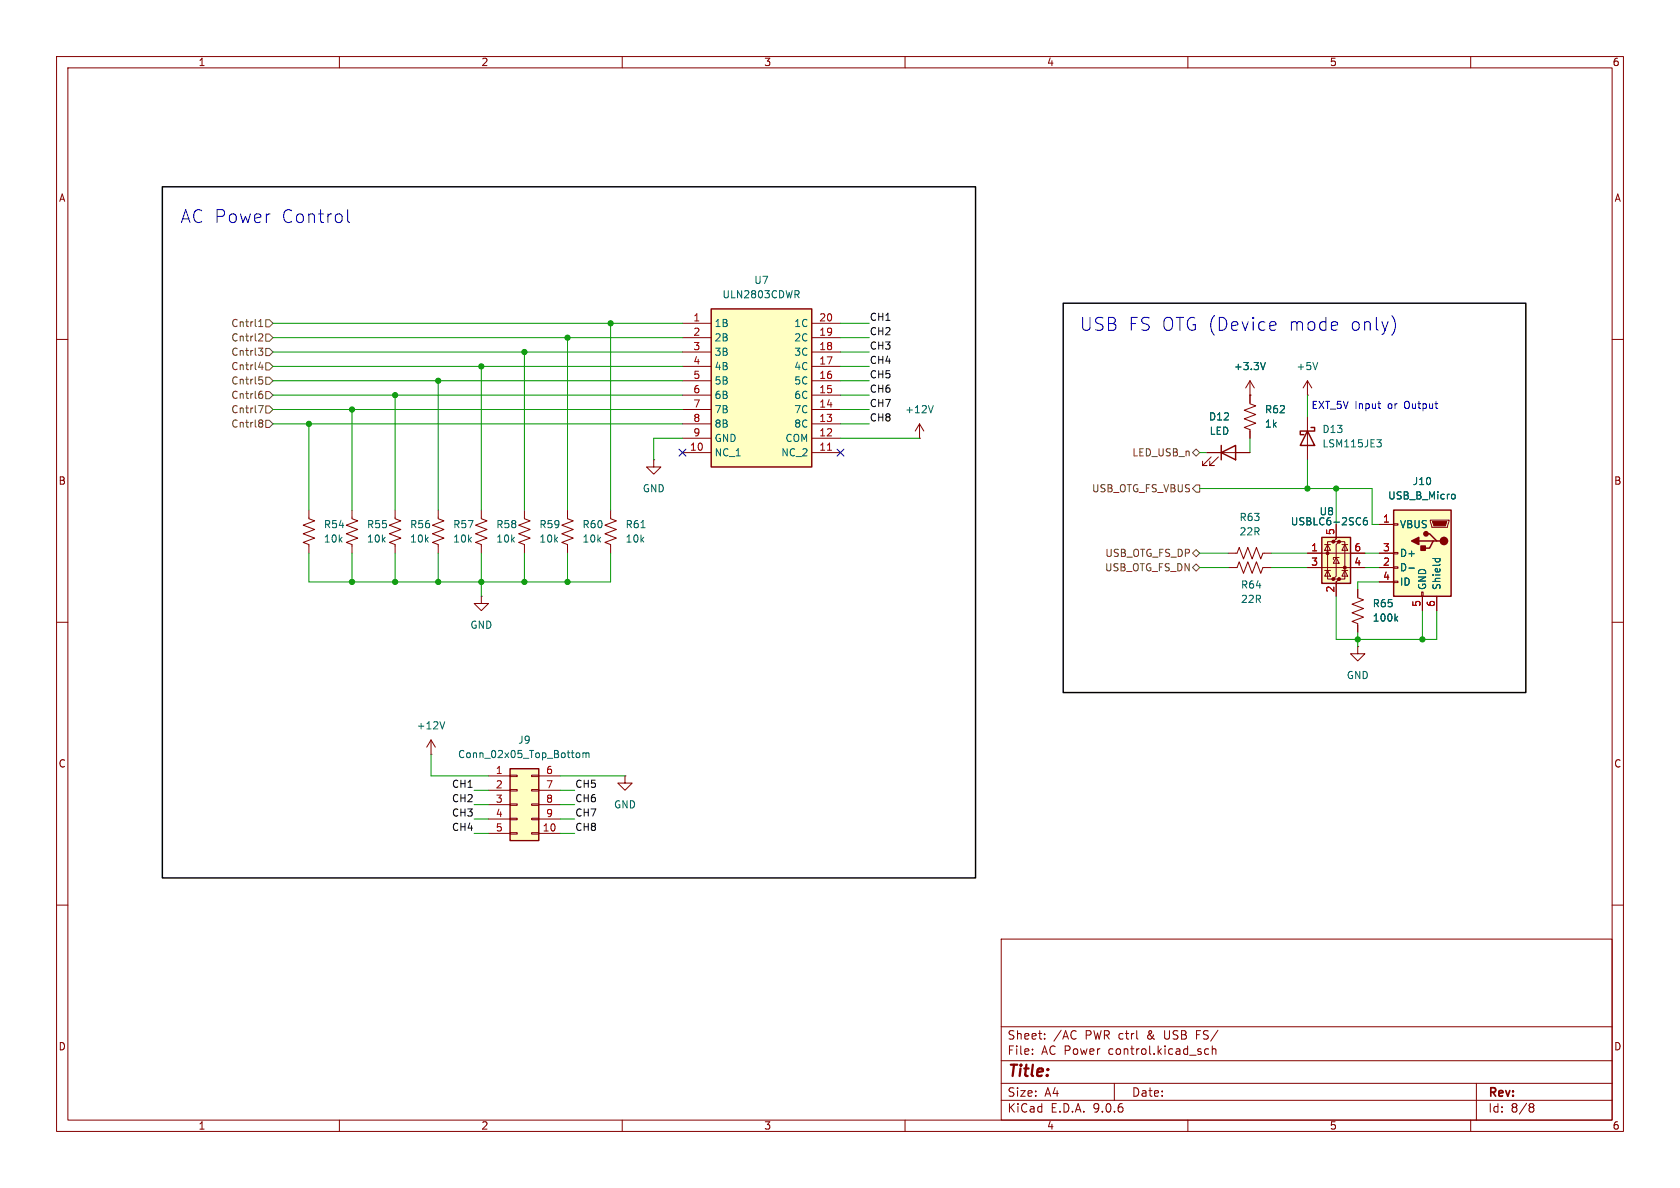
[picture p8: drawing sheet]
<svg xmlns="http://www.w3.org/2000/svg" width="297mm" height="210mm" viewBox="0 0 297 210" stroke-linecap="round" stroke-linejoin="round" font-family="sans-serif">
<g fill="none" stroke="#840000" stroke-width=".18">
<path d="M10 10h277v190h-277zM12 12h273v186h-273zM60 10v2M110 10v2M160 10v2M210 10v2M260 10v2M10 60h2M221 69.9h.1M221 67.3l-.8 1.3M221 67.3l.7 1.3M221 67.3v2.6"/>
<path d="M231.1 69.9h.1M231.1 67.3l-.7 1.3M231.1 67.3l.8 1.3M231.1 67.3v2.6M285 60h2M62.2 90.2v1.5l1 .4-2 .7 2 .8-2 .8 2 .7-2 .8 1 .4v1.5M69.8 90.2v1.5l1.1 .4-2.1 .7 2.1 .8-2.1 .8 2.1 .7-2.1 .8 1 .4v1.5M77.5 90.2v1.5l1 .4-2 .7 2 .8-2 .8 2 .7-2 .8 1 .4v1.5M92.7 90.2v1.5l1 .4-2 .7 2 .8-2 .8 2 .7-2 .8 1 .4v1.5M100.3 90.2v1.5l1 .4-2 .7 2 .8-2 .8 2 .7-2 .8 1 .4v1.5M213.4 80h7.6M214.1 80.8l-1.5 1.5h.8h-.8v-.8"/>
<path d="M215.4 80.8l-1.5 1.5h.7h-.7v-.8M10 110h2M285 110h2M110.5 137.2v1.2h1.3l-1.3 1.3-1.3-1.3h1.3M110.5 137.2h.1M10 160h2M177 166h108v32h-108zM285 160h2M60 198v2M110 198v2M160 198v2M177 194.5h108"/>
<path d="M177 191.5h108M177 187.5h108M177 181.5h108M182.5 186.3v.1M182.5 185.5v.1M184.7 183.6v.1M184.7 182.8v.1M197 191.5v3M210 198v2M213.7 185.5l-.5-.1-.2 .3v.4l.1 .2h.6M214.3 185.5l.2-.1 .4 .1 .1 .9M214.3 184.9v1.5"/>
<path d="M260 198v2M261 191.5v6.5M270.6 195.1l.4 .1 .2 .2-.3 .3M270.6 195.7h.3M270.9 195.7l.2 .2 .1 .4-.2 .2-.4 .1"/>
</g>
<path d="M223.7 64.1l-.4 1.2M233 64.1l-.5 1.2" fill="none" stroke="#006464" stroke-width=".18"/>
<path d="M215.9 78.7v2.6M215.9 80l2.5-1.3v2.6z" fill="none" stroke="#840000" stroke-width=".25"/>
<path d="M125.7 54.6h17.8v28h-17.8z" fill="#ffffc2"/>
<path d="M125.7 54.6h17.8v28h-17.8z" fill="none" stroke="#840000" stroke-width=".25"/>
<g fill="none" stroke="#840000" stroke-width=".18">
<path d="M120.6 57.2h5.1M120.6 59.7h5.1M143.5 57.2h5.1M143.5 59.7h5.1M120.6 62.2h5.1M120.6 64.8h5.1M120.6 67.3h5.1M120.6 69.9h5.1M120.6 72.4h5.1M120.6 74.9h5.1M120.6 77.5h5.1M143.5 62.2h5.1"/>
<path d="M143.5 64.8h5.1M143.5 67.3h5.1M143.5 69.9h5.1M143.5 72.4h5.1M143.5 74.9h5.1M143.5 77.5h5.1M85.1 90.2v1.5l1 .4-2 .7 2 .8-2 .8 2 .7-2 .8 1 .4v1.5M107.9 90.2v1.5l1.1 .4-2.1 .7 2.1 .8-2.1 .8 2.1 .7-2.1 .8 1 .4v1.5M115.6 81.3v1.3h1.2l-1.2 1.2-1.3-1.2h1.3M115.6 81.3h.1M120.6 80h5.1M143.5 80h5.1"/>
<path d="M85.1 105.4v1.3h1.3l-1.3 1.3-1.3-1.3h1.3M85.1 105.4h.1M76.2 133.4h.1M76.2 130.8l-.8 1.3M76.2 130.8l.8 1.3M76.2 130.8v2.6"/>
</g>
<path d="M146.3 79.6h.7" fill="none" stroke="#a90000" stroke-width=".18"/>
<path d="M140.8 52l.5 .6M141 51.4l.3 .2-.1 .3-.2 .1M113.3 93.3h.7M78.6 127.6l-.4 1.2" fill="none" stroke="#006464" stroke-width=".18"/>
<path d="M90.2 135.9h5v12.7h-5z" fill="#ffffc2"/>
<path d="M231.1 76.2l1.3 2.5h-2.5zM231.8 75.6h.6v.6h-2.5v.6h.6M90.2 135.9h5v12.7h-5z" fill="none" stroke="#840000" stroke-width=".25"/>
<g fill="none" stroke="#840000" stroke-width=".18">
<path d="M162.6 77.5h.1M162.6 74.9l-.8 1.3M162.6 74.9l.7 1.3M162.6 74.9v2.6M231.1 73.7v7.6M54.6 90.2v1.5l1 .4-2 .7 2 .8-2 .8 2 .7-2 .8 1 .4v1.5M217.2 97.8h1.5l.4-1 .7 2 .8-2 .8 2 .7-2 .8 2 .4-1h1.5M240 104.1v1.6l1 .3-2 .8 2 .8-2 .7 2 .8-2 .8 1 .3v1.6M240 114.3v1.3h1.3l-1.3 1.2-1.2-1.2h1.2M240 114.3h.1M86.4 137.2h3.8M86.4 139.7h3.8"/>
<path d="M90.2 137h1.2v.3h-1.2zM90.2 139.6h1.2v.2h-1.2zM94 137h1.2v.3h-1.2zM94 139.6h1.2v.2h-1.2zM95.2 137.2h3.9M95.2 139.7h3.9M86.4 142.2h3.8M86.4 144.8h3.8M86.4 147.3h3.8M90.2 142.1h1.2v.3h-1.2zM90.2 144.7h1.2v.2h-1.2zM90.2 147.2h1.2v.2h-1.2z"/>
<path d="M94 142.1h1.2v.3h-1.2zM94 144.7h1.2v.2h-1.2zM94 147.2h1.2v.2h-1.2zM95.2 142.2h3.9M95.2 144.8h3.9M95.2 147.3h3.9"/>
</g>
<path d="M165 71.7l-.4 1.3M243.4 77.7h.8l-.4 .5 .3 .1 .1 .5-.2 .2h-.4M246.7 109.3l.4 .5M247.1 109l-.5 .4M102 133.1h.3l.2 .2-.1 .6h-.4M103.1 133.2l.3-.1 .2 .2M103.1 133.1v.8M103.6 133.3l.2-.2h.3v.8M103.6 133.3v.6" fill="none" stroke="#006464" stroke-width=".18"/>
<path d="M233.7 95h5.1v8.1h-5.1z" fill="#ffffc2"/>
<g fill="#840000" stroke="#840000" stroke-width=".18">
<circle cx="234.7" cy="97.8" r=".25"/>
<circle cx="235.7" cy="95.8" r=".25"/>
<circle cx="235.7" cy="102.4" r=".25"/>
<circle cx="236.7" cy="95.8" r=".25"/>
<circle cx="236.7" cy="102.4" r=".25"/>
<circle cx="237.7" cy="100.3" r=".25"/>
</g>
<g fill="none" stroke="#840000" stroke-width=".18">
<path d="M231.1 97.8h10.2M234.2 96.3h1M234.7 96.3l.5 1h-1zM235.7 95.8h-1v6.6h1M236.2 92.7v2.6l-.5 .5h1l-.5 .5v5.6l-.5 .5h1l-.5 .5v2.5M236.2 98.6l.5 1h-1zM236.7 98.6h-1v.3M236.7 95.8h1v6.6h-1M237.2 96.3h1.1M237.7 96.3l.6 1h-1.1zM231.1 100.3h10.2M234.2 100.8h1"/>
<path d="M234.7 100.8l.5 1.1h-1zM237.2 100.8h1.1M237.7 100.8l.6 1.1h-1.1z"/>
</g>
<path d="M233.7 95h5.1v8.1h-5.1z" fill="none" stroke="#840000" stroke-width=".25"/>
<path d="M241.6 91.5l-.3 .1a.86 .86 0 0 0 0 1.2l.4-.1v-.5l-.2-.2h-.2l-.3 .2" fill="none" stroke="#006464" stroke-width=".18"/>
<path d="M246.4 90.2h10.1v15.2h-10.1z" fill="#ffffc2"/>
<path d="M246.4 90.2h10.1v15.2h-10.1zM250.8 95.6h2.6M252.1 94.4h.6l1.3 1.2h.6M254 95.6h-.6l-.7 1.3h-1.2" fill="none" stroke="#840000" stroke-width=".25"/>
<g fill="none" stroke="#840000" stroke-width=".18">
<path d="M221 69.9v1.5l1 .4-2 .7 2 .8-2 .7 2 .8-2 .8 1 .3v1.6M221 69.9h.1M213.4 80h2.5M218.4 80h2.6M231.1 97.8h2.6M236.2 92.7v2.6M238.8 97.8h2.5M243.8 92.7h2.6M243.8 97.8h2.6M246.4 92.6h.7v.2h-.7zM246.4 97.7h.7v.2h-.7zM252.9 91.9h3.3v.3l-.3 1h-2.8z"/>
<path d="M217.2 100.3h1.5l.4-1 .7 2 .8-2 .8 2 .7-2 .8 2 .4-1h1.5M231.1 100.3h2.6M236.2 102.9v2.5M238.8 100.3h2.5M240 104.1v1.3M240 110.5v1.3M243.8 100.3h2.6M243.8 102.9h2.6M246.4 100.2h.7v.3h-.7zM246.4 102.7h.7v.3h-.7zM251.3 104.6h.3v.8h-.3zM251.5 105.4v2.6"/>
<path d="M254 105.4v2.6"/>
</g>
<path d="M253.2 92.2h2.6l-.3 .8h-2z" fill="#840000" stroke="#840000" stroke-width=".18"/>
<g fill="#840000" stroke="#840000" stroke-width=".25">
<path d="M251.2 96.5h.8v.8h-.8z"/>
<path d="M249.6 95.6l1.2-.6v1.3z"/>
<circle cx="255.3" cy="95.6" r=".63"/>
<circle cx="252.1" cy="94.4" r=".38"/>
</g>
<path d="M223.7 64.1l-.4 1.2M241.6 91.5l-.3 .1a.86 .86 0 0 0 0 1.2l.4-.1v-.5l-.2-.2h-.2l-.3 .2M253.3 98.7h1.3M253.8 98.7l-.1 .4M254.5 98.7l.1 .4M256.8 87.4h.3l.2 .2-.1 .5-.4 .1M246.7 109.3l.4 .5M247.1 109l-.5 .4M249.1 100.4h.9" fill="none" stroke="#006464" stroke-width=".18"/>
<g fill="none" stroke="#725600" stroke-width=".18">
<path d="M45.7 57.7h.8M45.7 56.8l.4-.3v1.2M45.9 59l.4 .1 .2 .3-.8 .9h.8M47 56.5h.6l.7 .7-.7 .6h-.6zM47 59.1h.6l.7 .6-.7 .6h-.6zM45.7 61.5h.8l-.5 .5 .4 .1 .1 .5-.3 .2h-.3M45.7 71.7h.8l-.5 1.3M45.7 64.9h.8M45.8 66.6h.6M45.9 67.1h.3l.3 .2-.2 .5-.4 .1M46 69.6h.2l.3 .3-.1 .4-.4 .1M46 74.2h.2l.3 .3-.3 .3"/>
<path d="M46 74.8h.2M46.2 74.8l.3 .2v.3l-.2 .1-.3 .1M46.3 69.2h-.3M46.3 64.5v.8M47 61.6h.6l.7 .6-.7 .7h-.6zM47 74.3h.6l.7 .6-.7 .7h-.6zM47 69.2h.6l.7 .7-.7 .6h-.6zM47 64.1h.6l.7 .7-.7 .6h-.6zM47 66.7h.6l.7 .6-.7 .6h-.6zM47 71.8h.6l.7 .6-.7 .6h-.6zM210.8 80l.7-.6 .6 .6-.6 .6zM210.8 97.8l.7-.6 .6 .6-.6 .6z"/>
<path d="M211.5 85.7h.6v1.3h-.6l-.7-.6zM211.5 99.7l.6 .6-.6 .7-.7-.7z"/>
</g>
<g fill="none" stroke="#009600" stroke-width=".18">
<path d="M48.3 59.7h72.3M48.3 57.2h72.3M100.3 59.7v30.5M107.9 57.2v33M148.6 59.7h5.1M148.6 57.2h5.1M48.3 72.4h72.3M48.3 67.3h72.3M48.3 62.2h72.3M48.3 64.8h72.3M48.3 74.9h72.3M48.3 69.9h72.3"/>
<path d="M54.6 74.9v15.3M62.2 72.4v17.8M69.8 69.9v20.3M77.5 67.3v22.9M85.1 64.8v25.4M92.7 62.2v28M120.6 77.5h-5v3.8M148.6 72.4h5.1M148.6 67.3h5.1M148.6 62.2h5.1M148.6 64.8h5.1M148.6 77.5h14"/>
<path d="M148.6 74.9h5.1M148.6 69.9h5.1M221 77.5v2.5M231.1 69.9v3.8M54.6 97.8v5.1h53.3v-5.1M62.2 97.8v5.1M69.8 97.8v5.1M77.5 97.8v5.1M85.1 97.8v7.6M92.7 97.8v5.1M100.3 97.8v5.1M212.1 97.8h5.1"/>
<path d="M212.1 86.4h30.5v6.3h1.2M212.1 80h1.3M224.8 97.8h6.3M231.1 81.3v5.1M236.2 86.4v6.3M241.3 97.8h2.5M212.1 100.3h5.1M224.8 100.3h6.3M236.2 105.4v7.6h17.8v-5M240 111.8v2.5M241.3 100.3h2.5M243.8 102.9h-3.8v1.2"/>
<path d="M251.5 108v5M76.2 133.4v3.8h10.2M83.8 139.7h2.6M99.1 137.2h11.4M99.1 139.7h2.5M83.8 142.2h2.6M83.8 147.3h2.6M83.8 144.8h2.6M99.1 142.2h2.5M99.1 147.3h2.5M99.1 144.8h2.5"/>
</g>
<path d="M120 79.4l1.3 1.2M121.3 79.4l-1.3 1.2M148 79.4l1.2 1.2M149.2 79.4l-1.2 1.2" fill="none" stroke="#000084" stroke-width=".18"/>
<path d="M61.5 37.1v1.9l.3 .3M224.8 56.9l.7 .1 .1 .4-1.1 .2M225.5 58.3l-.7 .1M246.2 55.9a2.69 2.69 0 0 1 0 3.3M243.6 71.4h.5M244 72.2h.1" fill="none" stroke="#0000c2" stroke-width=".18"/>
<path d="M28.7 33h143.8v122.2h-143.8zM188 53.6h81.7v68.8h-81.7z" fill="none" stroke="#000" stroke-width=".25"/>
<g fill="#009600" stroke="#009600" stroke-width=".18">
<circle cx="251.5" cy="113" r=".46"/>
<circle cx="240" cy="113" r=".46"/>
<circle cx="69.8" cy="69.9" r=".46"/>
<circle cx="54.6" cy="74.9" r=".46"/>
<circle cx="85.1" cy="64.8" r=".46"/>
<circle cx="85.1" cy="102.9" r=".46"/>
<circle cx="92.7" cy="102.9" r=".46"/>
<circle cx="100.3" cy="102.9" r=".46"/>
<circle cx="69.8" cy="102.9" r=".46"/>
<circle cx="77.5" cy="102.9" r=".46"/>
<circle cx="62.2" cy="102.9" r=".46"/>
<circle cx="62.2" cy="72.4" r=".46"/>
<circle cx="77.5" cy="67.3" r=".46"/>
<circle cx="100.3" cy="59.7" r=".46"/>
<circle cx="92.7" cy="62.2" r=".46"/>
<circle cx="107.9" cy="57.2" r=".46"/>
<circle cx="236.2" cy="86.4" r=".46"/>
<circle cx="231.1" cy="86.4" r=".46"/>
</g>
<g font-size="3.2" fill="#0000c2">
<text x="31.7" y="39.6">AC Power</text>
<text x="49.6" y="39.6">Control</text>
<text x="190.8" y="58.7">USB FS OTG (Device</text>
<text x="227.7" y="58.7">mode</text>
<text x="238.5" y="58.7">only)</text>
</g>
<text font-size="2.8" fill="#840000" x="178" y="190.9">Title:</text>
<g font-size="2.1" fill="#840000">
<text x="178" y="184">Sheet:</text>
<text x="186.2" y="184">/AC</text>
<text x="191.9" y="184">PWR ctrl</text>
<text x="203.1" y="184">&amp;</text>
<text x="206.2" y="184">USB</text>
<text x="212" y="184">FS/</text>
<text x="178" y="186.7">File:</text>
<text x="184.1" y="186.7">AC Power</text>
<text x="196.1" y="186.7">control.kicad_sch</text>
<text x="178" y="196.9">KiCad</text>
<text x="178" y="194.1">Size:</text>
<text x="184.7" y="194.1">A4</text>
<text x="185.7" y="196.9">E.D.A.</text>
<text x="193.3" y="196.9">9.0.6</text>
<text x="200" y="194.1">Date:</text>
<text x="263" y="194.3">Rev:</text>
<text x="263" y="196.9">Id:</text>
<text x="267.1" y="196.9">8/8</text>
</g>
<g font-size="1.8" fill="#840000">
<text x="35" y="11.9">1</text>
<text x="85" y="11.9">2</text>
<text x="135" y="11.9">3</text>
<text x="185" y="11.9">4</text>
<text x="235" y="11.9">5</text>
<text x="285" y="11.9">6</text>
<text x="10.3" y="35.9">A</text>
<text x="285.3" y="35.9">A</text>
<text x="10.3" y="85.9">B</text>
<text x="285.3" y="85.9">B</text>
<text x="10.3" y="135.9">C</text>
<text x="285.3" y="135.9">C</text>
<text x="10.3" y="185.9">D</text>
<text x="285.3" y="185.9">D</text>
<text x="35" y="199.9">1</text>
<text x="85" y="199.9">2</text>
<text x="135" y="199.9">3</text>
<text x="185" y="199.9">4</text>
<text x="235" y="199.9">5</text>
<text x="285" y="199.9">6</text>
</g>
<g font-size="1.8" fill="#006464">
<text x="127.6" y="52.9">ULN2803CDWR</text>
<text x="133.2" y="50.4">U7</text>
<text x="126.2" y="58">1B</text>
<text x="140.3" y="58">1C</text>
<text x="126.2" y="60.6">2B</text>
<text x="126.2" y="63.1">3B</text>
<text x="126.2" y="65.6">4B</text>
<text x="140.3" y="60.6">2C</text>
<text x="140.3" y="63.1">3C</text>
<text x="140.3" y="65.6">4C</text>
<text x="218" y="65.6">+3.3V</text>
<text x="229.1" y="65.6">+5V</text>
<text x="126.2" y="68.2">5B</text>
<text x="126.2" y="70.7">6B</text>
<text x="140.3" y="68.2">5C</text>
<text x="140.3" y="70.7">6C</text>
<text x="126.2" y="73.3">7B</text>
<text x="126.2" y="75.8">8B</text>
<text x="140.3" y="73.3">7C</text>
<text x="140.3" y="75.8">8C</text>
<text x="159.9" y="73.3">+12V</text>
<text x="213.6" y="74.5">D12</text>
<text x="213.8" y="77.1">LED</text>
<text x="223.5" y="73.3">R62</text>
<text x="223.5" y="75.8">1k</text>
<text x="233.7" y="76.7">D13</text>
<text x="126.2" y="78.3">GND</text>
<text x="126.2" y="80.9">NC_1</text>
<text x="138" y="80.9">NC_2</text>
<text x="138.7" y="78.3">COM</text>
<text x="233.7" y="79.3">LSM115JE3</text>
<text x="113.5" y="87.2">GND</text>
<text x="245.3" y="88.5">USB_B_Micro</text>
<text x="249.7" y="86">J10</text>
<text x="57.2" y="93.6">R54</text>
<text x="64.8" y="93.6">R55</text>
<text x="72.4" y="93.6">R56</text>
<text x="80" y="93.6">R57</text>
<text x="87.6" y="93.6">R58</text>
<text x="95.3" y="93.6">R59</text>
<text x="102.9" y="93.6">R60</text>
<text x="110.5" y="93.6">R61</text>
<text x="219" y="92.3">R63</text>
<text x="219" y="94.8">22R</text>
<text x="228.1" y="93.1">USBLC6-2SC6</text>
<text x="233.2" y="91.3">U8</text>
<text x="247.4" y="93.6">VBUS</text>
<text x="57.2" y="96.1">10k</text>
<text x="64.8" y="96.1">10k</text>
<text x="72.4" y="96.1">10k</text>
<text x="80" y="96.1">10k</text>
<text x="87.6" y="96.1">10k</text>
<text x="95.3" y="96.1">10k</text>
<text x="102.9" y="96.1">10k</text>
<text x="110.5" y="96.1">10k</text>
<text x="247.4" y="98.7">D+</text>
<text x="247.4" y="101.2">D-</text>
<text x="219.3" y="104.2">R64</text>
<text x="219.3" y="106.8">22R</text>
<text x="242.6" y="107.5">R65</text>
<text x="247.4" y="103.7">ID</text>
<text x="252.3" y="104.4" transform="rotate(-90 252.3 104.4)">GND</text>
<text x="254.9" y="104.4" transform="rotate(-90 254.9 104.4)">Shield</text>
<text x="83.1" y="111.4">GND</text>
<text x="242.6" y="110.1">100k</text>
<text x="238" y="120.2">GND</text>
<text x="73.6" y="129.1">+12V</text>
<text x="91.5" y="131.7">J9</text>
<text x="80.9" y="134.2">Conn_02x05_Top_Bottom</text>
<text x="108.5" y="143.1">GND</text>
</g>
<g font-size="1.8" fill="#725600">
<text x="40.8" y="58">Cntrl1</text>
<text x="40.8" y="63.1">Cntrl3</text>
<text x="40.8" y="60.6">Cntrl2</text>
<text x="40.8" y="65.6">Cntrl4</text>
<text x="40.8" y="70.7">Cntrl6</text>
<text x="40.8" y="68.2">Cntrl5</text>
<text x="40.8" y="75.8">Cntrl8</text>
<text x="40.8" y="73.3">Cntrl7</text>
<text x="200.1" y="80.9">LED_USB_n</text>
<text x="192.9" y="87.2">USB_OTG_FS_VBUS</text>
<text x="195.2" y="101.2">USB_OTG_FS_DN</text>
<text x="195.3" y="98.7">USB_OTG_FS_DP</text>
</g>
<g font-size="1.8" fill="#a90000">
<text x="122.5" y="56.9">1</text>
<text x="122.5" y="59.4">2</text>
<text x="144.7" y="56.9">20</text>
<text x="144.7" y="59.4">19</text>
<text x="122.5" y="62">3</text>
<text x="122.5" y="64.5">4</text>
<text x="144.7" y="62">18</text>
<text x="144.7" y="64.5">17</text>
<text x="122.5" y="67.1">5</text>
<text x="122.5" y="69.6">6</text>
<text x="144.7" y="67.1">16</text>
<text x="144.7" y="69.6">15</text>
<text x="122.5" y="72.1">7</text>
<text x="122.5" y="74.7">8</text>
<text x="122.5" y="77.2">9</text>
<text x="144.7" y="72.1">14</text>
<text x="144.7" y="74.7">13</text>
<text x="144.7" y="77.2">12</text>
<text x="121.9" y="79.8">10</text>
<text x="144.7" y="79.8">11</text>
<text x="236" y="94.7" transform="rotate(-90 236 94.7)">5</text>
<text x="244.4" y="92.5">1</text>
<text x="231.7" y="97.5">1</text>
<text x="231.7" y="100.1">3</text>
<text x="239.3" y="97.5">6</text>
<text x="239.3" y="100.1">4</text>
<text x="244.4" y="97.5">3</text>
<text x="244.4" y="100.1">2</text>
<text x="236" y="104.8" transform="rotate(-90 236 104.8)">2</text>
<text x="244.4" y="102.6">4</text>
<text x="251.2" y="107.4" transform="rotate(-90 251.2 107.4)">5</text>
<text x="253.7" y="107.4" transform="rotate(-90 253.7 107.4)">6</text>
<text x="87.6" y="136.9">1</text>
<text x="96.4" y="136.9">6</text>
<text x="87.6" y="139.4">2</text>
<text x="87.6" y="142">3</text>
<text x="96.4" y="139.4">7</text>
<text x="96.4" y="142">8</text>
<text x="87.6" y="144.5">4</text>
<text x="87.6" y="147.1">5</text>
<text x="95.8" y="147.1">10</text>
<text x="96.4" y="144.5">9</text>
</g>
<g font-size="1.8" fill="#0f0f0f">
<text x="153.7" y="59.3">CH2</text>
<text x="153.7" y="56.8">CH1</text>
<text x="153.7" y="64.4">CH4</text>
<text x="153.7" y="61.9">CH3</text>
<text x="153.7" y="69.5">CH6</text>
<text x="153.7" y="67">CH5</text>
<text x="153.7" y="72">CH7</text>
<text x="153.7" y="74.6">CH8</text>
<text x="79.8" y="141.9">CH2</text>
<text x="79.8" y="139.4">CH1</text>
<text x="101.6" y="139.4">CH5</text>
<text x="101.6" y="141.9">CH6</text>
<text x="79.8" y="147">CH4</text>
<text x="79.8" y="144.4">CH3</text>
<text x="101.6" y="147">CH8</text>
<text x="101.6" y="144.4">CH7</text>
</g>
<g font-size="1.8" fill="#0000c2">
<text x="231.8" y="72.5">EXT_5V Input</text>
<text x="245.5" y="72.5">or</text>
<text x="248.6" y="72.5">Output</text>
</g>
</svg>
